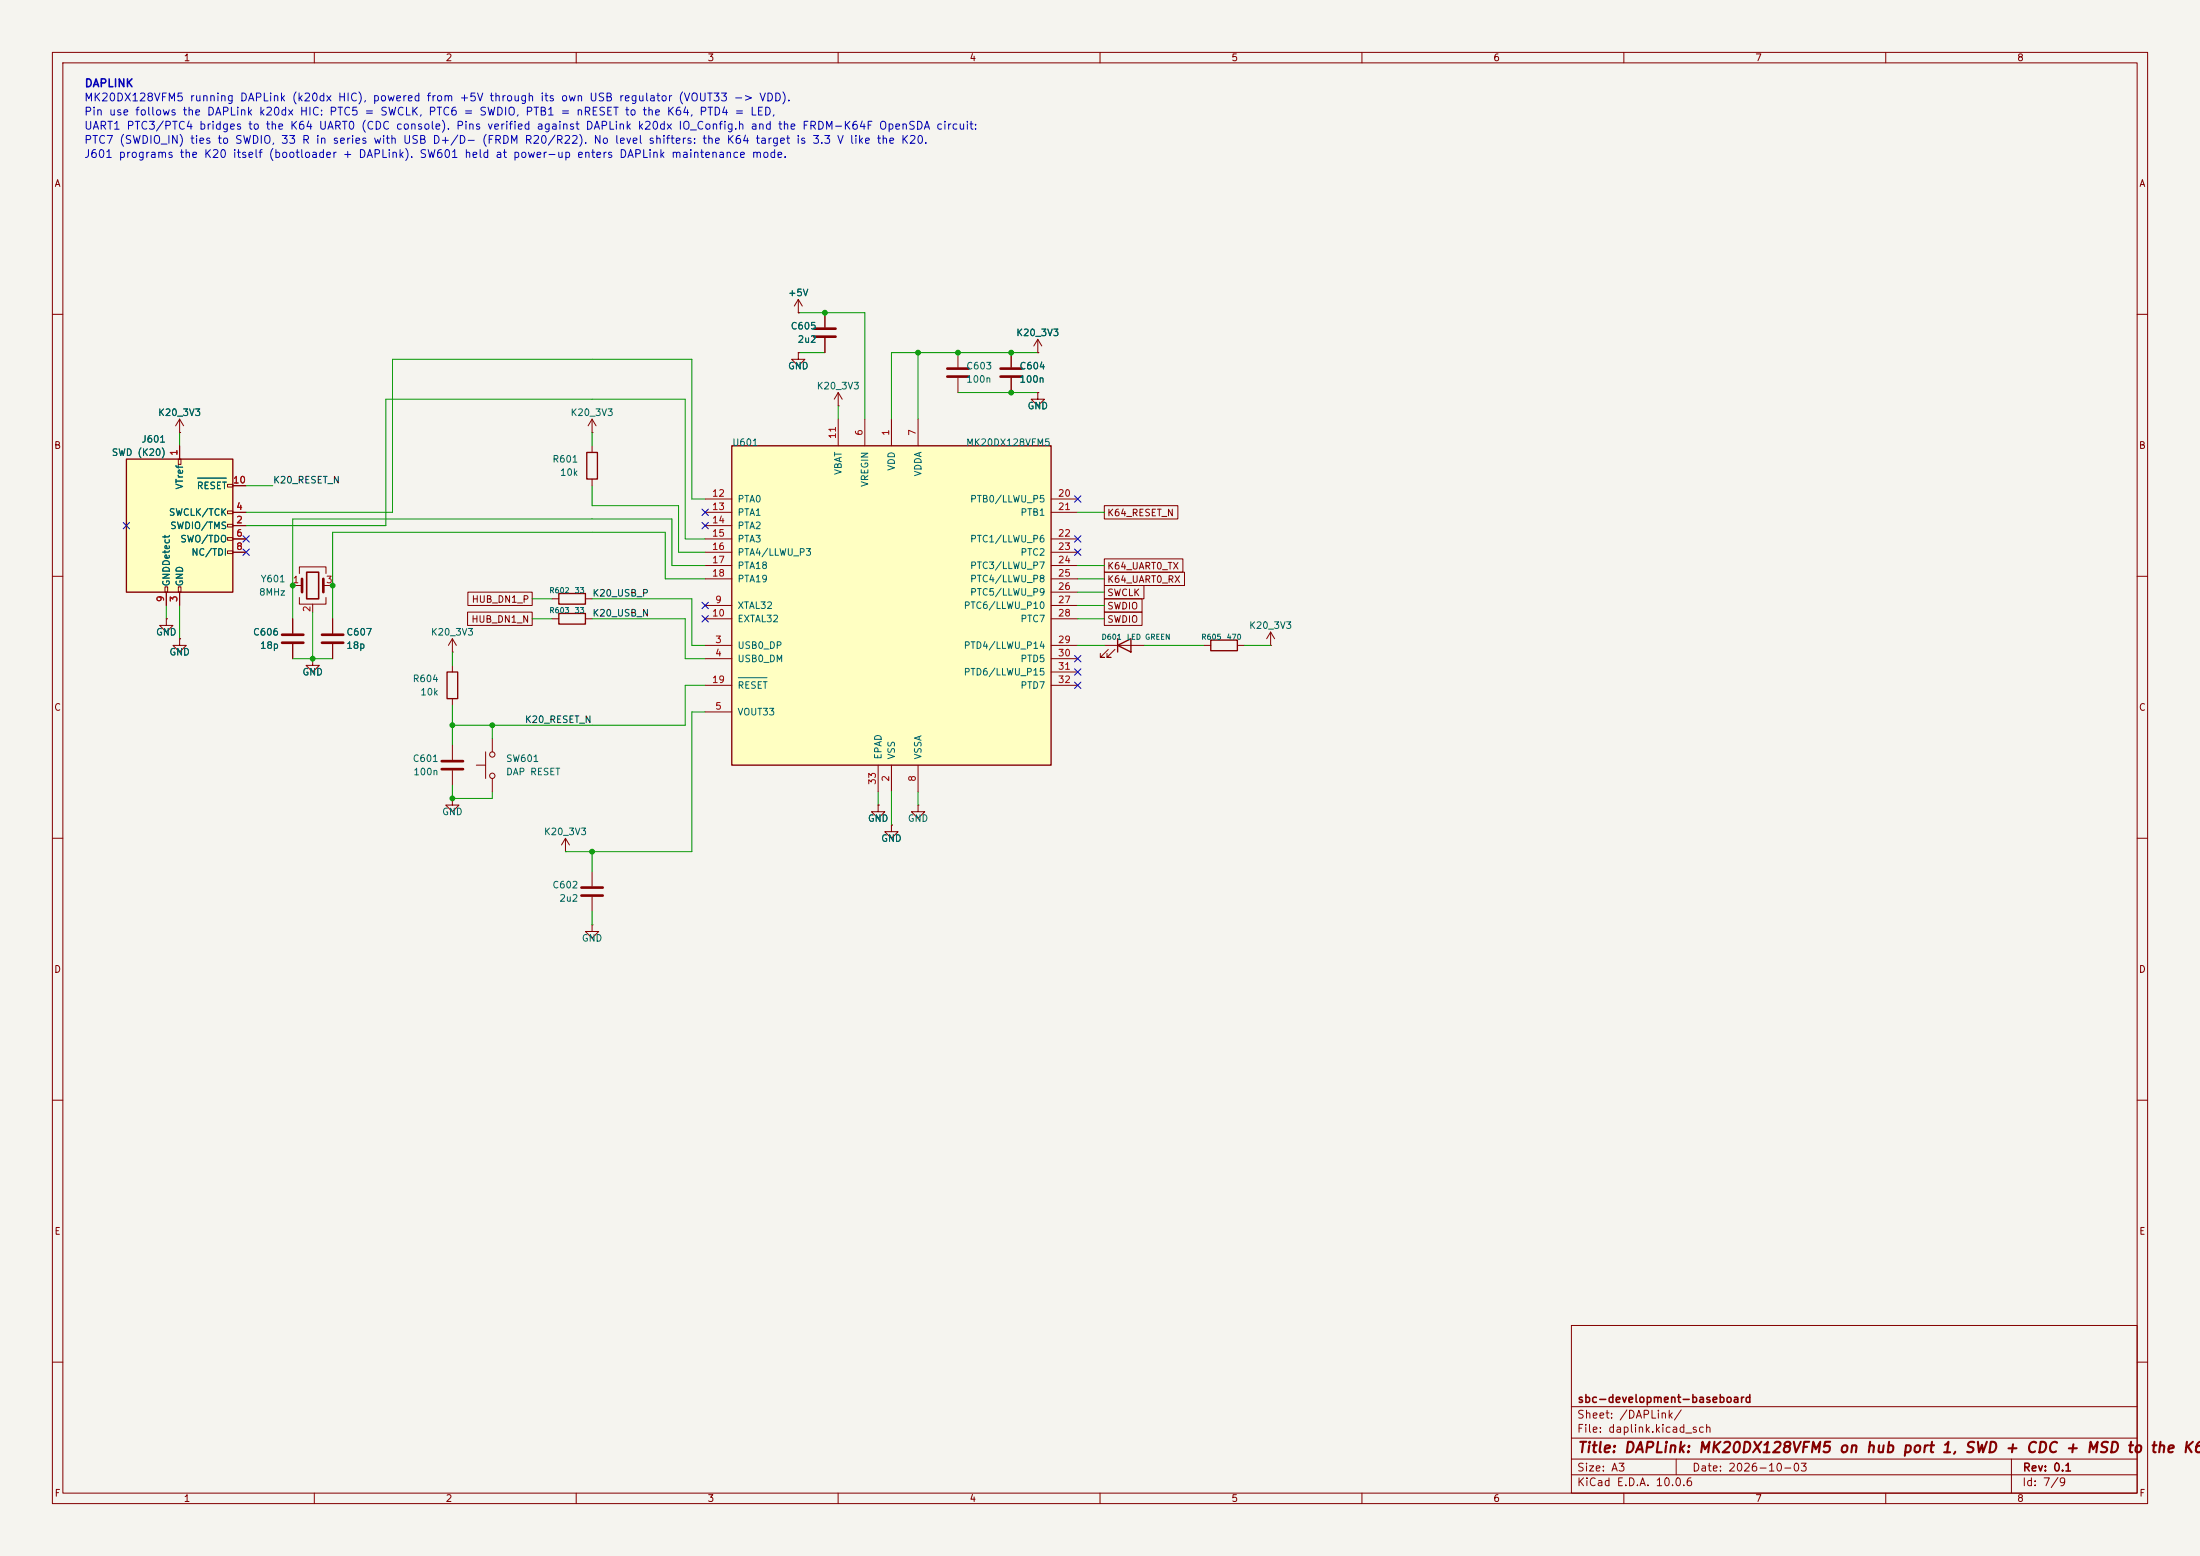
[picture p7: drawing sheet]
<svg xmlns="http://www.w3.org/2000/svg" width="420mm" height="297mm" viewBox="0 0 420 297" stroke-linecap="round" stroke-linejoin="round" font-family="sans-serif">
<path d="M0 0h420v297h-420z" fill="#f5f4ef" stroke="#f5f4ef" stroke-width=".19"/>
<g fill="none" stroke="#840000" stroke-width=".19">
<path d="M10 10h400v277h-400zM12 12h396v273h-396zM60 10v2M110 10v2M160 10v2M210 10v2M260 10v2M310 10v2M360 10v2M152.4 59.7h.1M152.4 57.2l-.8 1.2M152.4 57.2l.8 1.2"/>
<path d="M152.4 57.2v2.5M157.5 59.7v2.8M10 60h2M157.5 64.5v2.8M198.1 67.3h.1M198.1 64.8l-.7 1.2M198.1 64.8l.8 1.2M198.1 64.8v2.5M408 60h2M113 82.6h.1M113 80v2.6M113 85.1v1.3"/>
<path d="M113 91.4v1.3M113 80l-.7 1.3M113 80l.8 1.3M10 110h2M31.7 118.1v1.3h1.3l-1.3 1.3-1.2-1.3h1.2M31.7 118.1h.1M63.5 118.1v2.8M105.4 114.3h1.3M105.4 118.1h1.3M111.8 114.3h1.2M111.8 118.1h1.2M408 110h2"/>
<path d="M59.7 125.7v1.3h1.3l-1.3 1.3-1.3-1.3h1.3M59.7 125.7h.1M63.5 122.9v2.8M86.4 124.5h.1M86.4 121.9v2.6M86.4 127v1.3M86.4 133.4v1.2M86.4 121.9l-.8 1.3M86.4 121.9l.7 1.3M10 160h2M86.4 152.4v1.3h1.2l-1.2 1.2-1.3-1.2h1.3M86.4 152.4h.1"/>
<path d="M86.4 142.2v2.8M86.4 147.1v2.8M90.9 146.1h1.8M92.7 143.5v5.1M94 141v2.5M94 148.6v2.5M408 160h2M107.9 162.6h.1M107.9 160l-.7 1.3M107.9 160l.8 1.3M107.9 160v2.6M113 176.5v1.3h1.3l-1.3 1.3-1.2-1.3h1.2"/>
<path d="M113 176.5h.1M113 166.4v2.8M113 171.2v2.8M10 210h2M408 210h2M300 253h108v32h-108zM10 260h2M300 278.5h108M300 274.5h108M300 268.5h108M320 278.5v3M384 278.5v6.5"/>
<path d="M408 260h2M60 285v2M110 285v2M160 285v2M210 285v2M260 285v2M300 281.5h108M310 285v2M360 285v2"/>
<circle cx="94" cy="148.1" r=".51"/>
<circle cx="94" cy="144" r=".51"/>
</g>
<path d="M155.4 62.7h4.1M155.4 64.3h4.1M61.5 121.2h4M61.5 122.7h4M84.3 145.3h4.1M84.3 146.8h4.1M111 169.4h4.1M111 170.9h4.1" fill="none" stroke="#840000" stroke-width=".51"/>
<path d="M112 86.4h2v5h-2zM106.7 113.3h5.1v2h-5.1zM106.7 117.1h5.1v2h-5.1zM85.3 128.3h2.1v5.1h-2.1z" fill="none" stroke="#840000" stroke-width=".25"/>
<path d="M24.1 87.6h20.3v25.4h-20.3z" fill="#ffffc2"/>
<path d="M24.1 87.6h20.3v25.4h-20.3zM213.4 123.2l2.5-1.3v2.6zM213.4 121.9v2.6M231.1 122.2h5.1v2h-5.1z" fill="none" stroke="#840000" stroke-width=".25"/>
<g fill="none" stroke="#840000" stroke-width=".19">
<path d="M193 67.3v2.8M193 72.1v2.8M198.1 74.9v1.3h1.3l-1.3 1.3-1.3-1.3h1.3M198.1 74.9h.1M34 87.6h.5v1h-.5zM34.3 82.6h.1M34.3 80v2.6M34.3 85.1v2.5M34.3 80l-.8 1.3M34.3 80l.8 1.3M43.4 97.5h1v.5h-1zM43.4 92.5h1v.5h-1z"/>
<path d="M44.4 97.8h2.6M44.4 92.7h2.6M31.5 112h.5v1h-.5zM31.7 113v2.6M34 112h.5v1h-.5zM34.3 113v2.6M43.4 100.1h1v.5h-1zM43.4 102.6h1v.5h-1zM43.4 105.2h1v.5h-1zM44.4 100.3h2.6M44.4 102.9h2.6M44.4 105.4h2.6"/>
<path d="M55.9 111.8h1.8M55.9 118.1v2.8M57.1 109.5v-1.3h5.1v1.3M57.1 114v1.3h5.1v-1.3M59.7 115.3v1.5M61.7 111.8h1.8M34.3 121.9v1.3h1.3l-1.3 1.3-1.3-1.3h1.3M34.3 121.9h.1M55.9 122.9v2.8M210.8 123.2h7.6M211.6 124l-1.5 1.5h.7h-.7v-.8M212.9 124l-1.6 1.5h.8h-.8v-.8"/>
<path d="M229.9 123.2h1.2M236.2 123.2h1.3M242.6 123.2h.1M242.6 120.7l-.8 1.2M242.6 120.7l.7 1.2M242.6 120.7v2.5M170.2 157.5v1.3h1.2l-1.2 1.2-1.3-1.2h1.3M170.2 157.5h.1"/>
</g>
<path d="M37.7 91.3h5.5" fill="none" stroke="#006464" stroke-width=".19"/>
<path d="M191 70.4h4.1M191 71.9h4.1M57.7 110.5v2.5M61.7 110.5v2.5M53.8 121.2h4.1M53.8 122.7h4.1" fill="none" stroke="#840000" stroke-width=".51"/>
<path d="M58.5 109.2h2.3v5.1h-2.3z" fill="none" stroke="#840000" stroke-width=".3"/>
<path d="M139.7 85.1h61v61h-61z" fill="#ffffc2"/>
<path d="M139.7 85.1h61v61h-61z" fill="none" stroke="#840000" stroke-width=".25"/>
<g fill="none" stroke="#840000" stroke-width=".19">
<path d="M152.4 59.7h.1M157.5 59.7v2.8M152.4 67.3v1.3h1.3l-1.3 1.3-1.3-1.3h1.3M152.4 67.3h.1M157.5 64.5v2.8M160 77.5h.1M160 74.9v2.6M160 74.9l-.7 1.3M160 74.9l.8 1.3M182.9 67.3v2.8M182.9 72.1v2.8M193 67.3v2.8"/>
<path d="M193 72.1v2.8M198.1 74.9h.1M198.1 67.3h.1M34.3 82.6h.1M34.3 85.1v2.5M44.4 97.8h2.6M44.4 92.7h2.6M134.6 95.3h5.1M134.6 97.8h5.1M160 80v5.1M165.1 80v5.1M170.2 80v5.1"/>
<path d="M175.3 80v5.1M200.7 95.3h5M200.7 97.8h5M210.8 96.5h14.1v2.6h-14.1zM31.7 118.1h.1M31.7 113v2.6M34.3 113v2.6M44.4 100.3h2.6M44.4 102.9h2.6M44.4 105.4h2.6M55.9 118.1v2.8M63.5 118.1v2.8"/>
<path d="M89.3 116.8h12.3v2.6h-12.3zM89.3 113h12.3v2.6h-12.3zM134.6 115.6h5.1M134.6 118.1h5.1M134.6 100.3h5.1M134.6 102.9h5.1M134.6 105.4h5.1M134.6 108h5.1M134.6 110.5h5.1M200.7 115.6h5M200.7 118.1h5M200.7 102.9h5"/>
<path d="M200.7 105.4h5M200.7 108h5M200.7 110.5h5M200.7 113h5M210.8 111.8h7.6v2.5h-7.6zM210.8 106.7h15v2.5h-15zM210.8 109.2h15.3v2.6h-15.3zM210.8 114.3h7.2v2.5h-7.2zM210.8 116.8h7.2v2.6h-7.2zM34.3 121.9h.1M55.9 122.9v2.8M59.7 125.7h.1"/>
<path d="M63.5 122.9v2.8M134.6 123.2h5.1M134.6 135.9h5.1M134.6 130.8h5.1M134.6 125.7h5.1M200.7 123.2h5M200.7 130.8h5M200.7 125.7h5M200.7 128.3h5M167.6 153.7v1.2h1.3l-1.3 1.3-1.2-1.3h1.2M167.6 153.7h.1M167.6 146.1v5"/>
<path d="M170.2 157.5h.1M170.2 146.1v5M175.3 153.7v1.2h1.2l-1.2 1.3-1.3-1.3h1.3M175.3 153.7h.1M175.3 146.1v5"/>
</g>
<path d="M37.7 91.3h5.5M140.9 129.4h5.5" fill="none" stroke="#006464" stroke-width=".19"/>
<path d="M180.8 70.4h4.1M180.8 71.9h4.1" fill="none" stroke="#840000" stroke-width=".51"/>
<g fill="none" stroke="#009600" stroke-width=".19">
<path d="M152.4 59.7h12.7v20.3M152.4 67.3h5.1M160 77.5v2.5M175.3 67.3v12.7M182.9 74.9h15.2M198.1 67.3h-27.9v12.7M34.3 82.6v2.5M47 92.7h5.1M113 92.7v3.8h16.5v8.9h5.1M113 82.6v2.5M134.6 95.3h-2.5v-26.7h-57.2v29.2h-27.9M205.7 97.8h5.1"/>
<path d="M31.7 115.6v2.5M34.3 115.6v6.3M47 100.3h26.7v-24.1h57.1v26.7h3.8M59.7 116.8v8.9M101.6 118.1h3.8M101.6 114.3h3.8M113 118.1h17.8v7.6h3.8M113 114.3h19.1v8.9h2.5M134.6 110.5h-7.6v-8.9h-63.5v16.5M134.6 108h-6.3v-8.9h-72.4v19M205.7 118.1h5.1M205.7 108h5.1"/>
<path d="M205.7 110.5h5.1M205.7 113h5.1M205.7 115.6h5.1M55.9 125.7h7.6M86.4 124.5v2.5M86.4 134.6v7.6M94 138.4v2.6M134.6 135.9h-2.5v26.7h-24.2M134.6 130.8h-3.8v7.6h-44.4M205.7 123.2h5.1M218.4 123.2h11.5M237.5 123.2h5.1"/>
<path d="M86.4 149.9v2.5h7.6v-1.3M167.6 151.1v2.6M170.2 151.1v6.4M175.3 151.1v2.6M113 162.6v3.8M113 174v2.5"/>
</g>
<g fill="none" stroke="#000084" stroke-width=".19">
<path d="M23.5 99.7l1.2 1.2M24.7 99.7l-1.2 1.2M134 99.7l1.2 1.2M134 97.2l1.2 1.2M135.2 99.7l-1.2 1.2M135.2 97.2l-1.2 1.2M205.1 94.6l1.2 1.3M206.3 94.6l-1.2 1.3M46.4 104.8l1.2 1.2M46.4 102.3l1.2 1.2M47.6 104.8l-1.2 1.2M47.6 102.3l-1.2 1.2"/>
<path d="M134 115l1.2 1.2M134 117.5l1.2 1.2M135.2 115l-1.2 1.2M135.2 117.5l-1.2 1.2M205.1 102.3l1.2 1.2M205.1 104.8l1.2 1.2M206.3 102.3l-1.2 1.2M206.3 104.8l-1.2 1.2M205.1 130.2l1.2 1.2M205.1 127.7l1.2 1.2M205.1 125.1l1.2 1.2M206.3 130.2l-1.2 1.2"/>
<path d="M206.3 127.7l-1.2 1.2M206.3 125.1l-1.2 1.2"/>
</g>
<g fill="#009600" stroke="#009600" stroke-width=".19">
<circle cx="175.3" cy="67.3" r=".46"/>
<circle cx="193" cy="67.3" r=".46"/>
<circle cx="193" cy="74.9" r=".46"/>
<circle cx="157.5" cy="59.7" r=".46"/>
<circle cx="182.9" cy="67.3" r=".46"/>
<circle cx="94" cy="138.4" r=".46"/>
<circle cx="59.7" cy="125.7" r=".46"/>
<circle cx="86.4" cy="152.4" r=".46"/>
<circle cx="86.4" cy="138.4" r=".46"/>
<circle cx="113" cy="162.6" r=".46"/>
<circle cx="55.9" cy="111.8" r=".46"/>
<circle cx="63.5" cy="111.8" r=".46"/>
</g>
<g font-size="2" fill="#840000">
<text x="301" y="277.8">Title: DAPLink: MK20DX128VFM5 on hub port 1, SWD + CDC + MSD to</text>
<text x="410.3" y="277.8">the K64</text>
</g>
<g font-size="1.5" fill="#0000c2">
<text x="16" y="17">DAPLINK</text>
<text x="16" y="22.4">Pin use follows the DAPLink k20dx HIC: PTC5 = SWCLK, PTC6 = SWDIO, PTB1 = nRESET to the K64, PTD4 = LED,</text>
<text x="16" y="19.7">MK20DX128VFM5 running DAPLink (k20dx HIC), powered from +5V through its own USB regulator (VOUT33 -&gt; VDD).</text>
<text x="16" y="25.1">UART1 PTC3/PTC4 bridges to the K64 UART0 (CDC console). Pins verified against DAPLink k20dx IO_Config.h and the FRDM-K64F OpenSDA circuit:</text>
<text x="16" y="27.8">PTC7 (SWDIO_IN) ties to SWDIO, 33 R in series with USB D+/D- (FRDM R20/R22). No level shifters: the K64 target is 3.3 V like the K20.</text>
<text x="16" y="30.5">J601 programs the K20 itself (bootloader + DAPLink). SW601 held at power-up enters DAPLink maintenance mode.</text>
</g>
<g font-size="1.5" fill="#840000">
<text x="301" y="268.1">sbc-development-baseboard</text>
<text x="300.9" y="273.8">File: daplink.kicad_sch</text>
<text x="300.9" y="271.1">Sheet: /DAPLink/</text>
<text x="300.9" y="281.2">Size: A3</text>
<text x="322.9" y="281.2">Date: 2026-10-03</text>
<text x="386" y="281.2">Rev: 0.1</text>
<text x="300.9" y="284">KiCad E.D.A. 10.0.6</text>
<text x="385.9" y="284">Id: 7/9</text>
</g>
<g font-size="1.3" fill="#840000">
<text x="35" y="12">1</text>
<text x="85" y="12">2</text>
<text x="135" y="12">3</text>
<text x="185" y="12">4</text>
<text x="235" y="12">5</text>
<text x="285" y="12">6</text>
<text x="335" y="12">7</text>
<text x="385" y="12">8</text>
<text x="10.3" y="36">A</text>
<text x="408.3" y="36">A</text>
<text x="10.2" y="86">B</text>
<text x="408.2" y="86">B</text>
<text x="211.3" y="98.8">K64_RESET_N</text>
<text x="211.3" y="109">K64_UART0_TX</text>
<text x="211.3" y="111.5">K64_UART0_RX</text>
<text x="89.9" y="119.2">HUB_DN1_N</text>
<text x="90" y="115.4">HUB_DN1_P</text>
<text x="211.3" y="114.1">SWCLK</text>
<text x="211.3" y="116.6">SWDIO</text>
<text x="211.3" y="119.2">SWDIO</text>
<text x="10.2" y="136">C</text>
<text x="408.2" y="136">C</text>
<text x="10.2" y="186">D</text>
<text x="408.2" y="186">D</text>
<text x="10.3" y="236">E</text>
<text x="408.3" y="236">E</text>
<text x="10.3" y="286">F</text>
<text x="35" y="287">1</text>
<text x="85" y="287">2</text>
<text x="135" y="287">3</text>
<text x="185" y="287">4</text>
<text x="235" y="287">5</text>
<text x="285" y="287">6</text>
<text x="335" y="287">7</text>
<text x="385" y="287">8</text>
<text x="408.3" y="286">F</text>
</g>
<g font-size="1.3" fill="#006464">
<text x="150.3" y="56.8">+5V</text>
<text x="150.8" y="63.2">C605</text>
<text x="152.2" y="65.7">2u2</text>
<text x="193.9" y="64.5">K20_3V3</text>
<text x="150.3" y="70.8">GND</text>
<text x="184.4" y="70.8">C603</text>
<text x="194.5" y="70.8">C604</text>
<text x="155.8" y="74.6">K20_3V3</text>
<text x="184.4" y="73.4">100n</text>
<text x="194.5" y="73.4">100n</text>
<text x="30.1" y="79.7">K20_3V3</text>
<text x="108.8" y="79.7">K20_3V3</text>
<text x="196.1" y="78.4">GND</text>
<text x="21.2" y="87.3">SWD (K20)</text>
<text x="26.9" y="84.8">J601</text>
<text x="105.4" y="88.6">R601</text>
<text x="139.7" y="85.4">U601</text>
<text x="171.1" y="90" transform="rotate(-90 171.1 90)">VDD</text>
<text x="184.3" y="85.4">MK20DX128VFM5</text>
<text x="35.3" y="93.5" transform="rotate(-90 35.3 93.5)">VTref</text>
<text x="37.5" y="93.7">RESET</text>
<text x="106.8" y="91.1">10k</text>
<text x="161" y="90.7" transform="rotate(-90 161 90.7)">VBAT</text>
<text x="166.1" y="93" transform="rotate(-90 166.1 93)">VREGIN</text>
<text x="176.2" y="91.1" transform="rotate(-90 176.2 91.1)">VDDA</text>
<text x="32.1" y="98.8">SWCLK/TCK</text>
<text x="32.4" y="101.3">SWDIO/TMS</text>
<text x="140.7" y="96.2">PTA0</text>
<text x="140.7" y="98.8">PTA1</text>
<text x="140.7" y="101.3">PTA2</text>
<text x="185.1" y="96.2">PTB0/LLWU_P5</text>
<text x="194.7" y="98.8">PTB1</text>
<text x="34.3" y="103.8">SWO/TDO</text>
<text x="36.4" y="106.4">NC/TDI</text>
<text x="140.7" y="103.8">PTA3</text>
<text x="140.7" y="106.4">PTA4/LLWU_P3</text>
<text x="185.1" y="103.8">PTC1/LLWU_P6</text>
<text x="194.7" y="106.4">PTC2</text>
<text x="32.7" y="112" transform="rotate(-90 32.7 112)">GNDDetect</text>
<text x="35.3" y="112" transform="rotate(-90 35.3 112)">GND</text>
<text x="49.4" y="114">8MHz</text>
<text x="49.7" y="111.5">Y601</text>
<text x="140.7" y="108.9">PTA18</text>
<text x="140.7" y="111.5">PTA19</text>
<text x="185.1" y="108.9">PTC3/LLWU_P7</text>
<text x="185.1" y="111.5">PTC4/LLWU_P8</text>
<text x="185.1" y="114">PTC5/LLWU_P9</text>
<text x="140.7" y="116.5">XTAL32</text>
<text x="140.7" y="119.1">EXTAL32</text>
<text x="183.9" y="116.5">PTC6/LLWU_P10</text>
<text x="194.7" y="119.1">PTC7</text>
<text x="29.7" y="121.6">GND</text>
<text x="32.2" y="125.4">GND</text>
<text x="48.2" y="121.6">C606</text>
<text x="49.5" y="124.2">18p</text>
<text x="66" y="121.6">C607</text>
<text x="66" y="124.2">18p</text>
<text x="82.2" y="121.6">K20_3V3</text>
<text x="140.7" y="124.2">USB0_DP</text>
<text x="183.9" y="124.2">PTD4/LLWU_P14</text>
<text x="238.4" y="120.3">K20_3V3</text>
<text x="57.6" y="129.2">GND</text>
<text x="78.7" y="130.5">R604</text>
<text x="140.7" y="131.8">RESET</text>
<text x="140.7" y="126.7">USB0_DM</text>
<text x="183.9" y="129.2">PTD6/LLWU_P15</text>
<text x="194.7" y="126.7">PTD5</text>
<text x="194.7" y="131.8">PTD7</text>
<text x="80.1" y="133">10k</text>
<text x="140.7" y="136.9">VOUT33</text>
<text x="78.7" y="145.7">C601</text>
<text x="78.8" y="148.3">100n</text>
<text x="96.5" y="145.7">SW601</text>
<text x="96.5" y="148.3">DAP RESET</text>
<text x="168.6" y="145.1" transform="rotate(-90 168.6 145.1)">EPAD</text>
<text x="171.1" y="145.1" transform="rotate(-90 171.1 145.1)">VSS</text>
<text x="176.2" y="145.1" transform="rotate(-90 176.2 145.1)">VSSA</text>
<text x="84.3" y="155.9">GND</text>
<text x="103.7" y="159.7">K20_3V3</text>
<text x="165.6" y="157.2">GND</text>
<text x="168.1" y="161">GND</text>
<text x="173.2" y="157.2">GND</text>
<text x="105.4" y="169.9">C602</text>
<text x="106.7" y="172.4">2u2</text>
<text x="111" y="180">GND</text>
</g>
<g font-size="1.3" fill="#a90000">
<text x="159.9" y="83.9" transform="rotate(-90 159.9 83.9)">11</text>
<text x="165" y="83.3" transform="rotate(-90 165 83.3)">6</text>
<text x="170" y="83.3" transform="rotate(-90 170 83.3)">1</text>
<text x="175.1" y="83.3" transform="rotate(-90 175.1 83.3)">7</text>
<text x="34.2" y="87.1" transform="rotate(-90 34.2 87.1)">1</text>
<text x="44.4" y="92.6">10</text>
<text x="135.8" y="95.1">12</text>
<text x="201.9" y="95.1">20</text>
<text x="45" y="100.2">2</text>
<text x="45" y="97.7">4</text>
<text x="135.8" y="97.7">13</text>
<text x="135.8" y="100.2">14</text>
<text x="201.9" y="97.7">21</text>
<text x="45" y="102.7">6</text>
<text x="45" y="105.3">8</text>
<text x="135.8" y="102.7">15</text>
<text x="135.8" y="105.3">16</text>
<text x="135.8" y="107.8">17</text>
<text x="201.9" y="102.7">22</text>
<text x="201.9" y="105.3">23</text>
<text x="201.9" y="107.8">24</text>
<text x="55.8" y="111.6">1</text>
<text x="62.1" y="111.6">3</text>
<text x="135.8" y="110.4">18</text>
<text x="201.9" y="110.4">25</text>
<text x="201.9" y="112.9">26</text>
<text x="31.6" y="115" transform="rotate(-90 31.6 115)">9</text>
<text x="34.2" y="115" transform="rotate(-90 34.2 115)">3</text>
<text x="59.6" y="116.9" transform="rotate(-90 59.6 116.9)">2</text>
<text x="135.8" y="118">10</text>
<text x="136.4" y="115.4">9</text>
<text x="201.9" y="115.4">27</text>
<text x="201.9" y="118">28</text>
<text x="136.4" y="123.1">3</text>
<text x="136.4" y="125.6">4</text>
<text x="201.9" y="123.1">29</text>
<text x="201.9" y="125.6">30</text>
<text x="135.8" y="130.7">19</text>
<text x="201.9" y="128.1">31</text>
<text x="201.9" y="130.7">32</text>
<text x="136.4" y="135.8">5</text>
<text x="167.5" y="149.9" transform="rotate(-90 167.5 149.9)">33</text>
<text x="170" y="149.3" transform="rotate(-90 170 149.3)">2</text>
<text x="175.1" y="149.3" transform="rotate(-90 175.1 149.3)">8</text>
</g>
<g font-size="1.3" fill="#0f0f0f">
<text x="52" y="92.6">K20_RESET_N</text>
<text x="113" y="118">K20_USB_N</text>
<text x="113" y="114.2">K20_USB_P</text>
<text x="100.1" y="138.3">K20_RESET_N</text>
</g>
<g font-size="1" fill="#006464">
<text x="104.8" y="113.5">R602</text>
<text x="109.6" y="113.5">33</text>
<text x="104.8" y="117.3">R603</text>
<text x="109.6" y="117.3">33</text>
<text x="210.2" y="122.3">D601</text>
<text x="215" y="122.3">LED GREEN</text>
<text x="229.2" y="122.3">R605</text>
<text x="234.1" y="122.3">470</text>
</g>
</svg>
